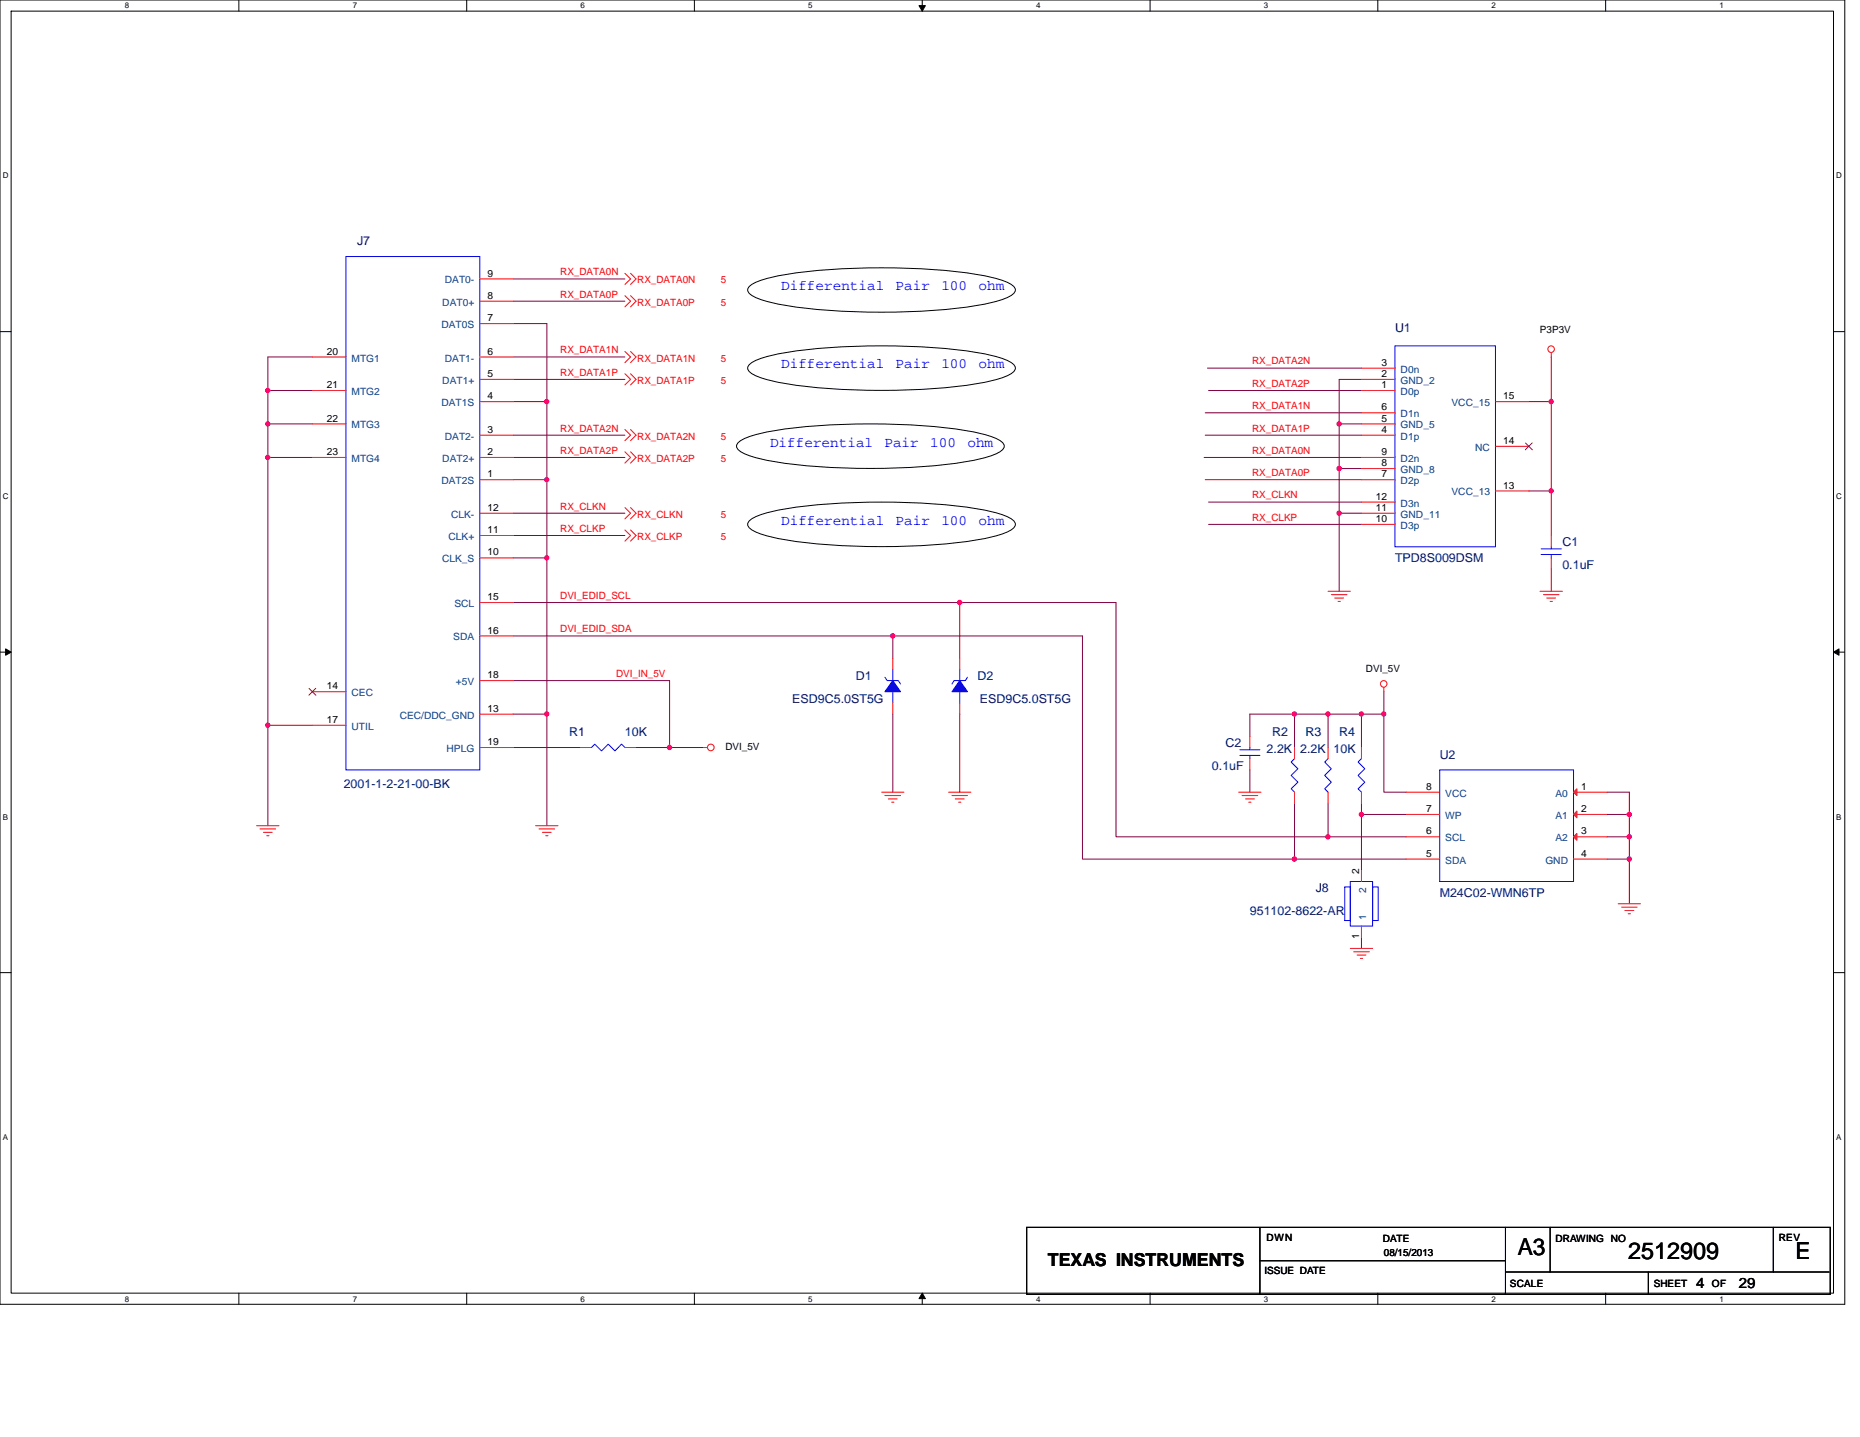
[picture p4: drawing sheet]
<svg xmlns="http://www.w3.org/2000/svg" width="279mm" height="216mm" viewBox="0 0 279 216" stroke-linecap="round" stroke-linejoin="round" font-family="sans-serif">
<path d="M0 0h277.1v196h-277.1zM1.7 1.7h273.7v192.6h-273.7z" fill="none" stroke="#000" stroke-width=".15"/>
<g fill="#fff">
<path d="M18.8 .2h.6v1.3h-.6z"/>
<path d="M18.8 194.5h.6v1.3h-.6z"/>
</g>
<path d="M35.9 0v1.7M35.9 194.3v1.7" fill="none" stroke="#000" stroke-width=".15"/>
<g fill="#fff">
<path d="M53 .2h.6v1.3h-.6z"/>
<path d="M53 194.5h.6v1.3h-.6z"/>
</g>
<path d="M70.1 0v1.7M70.1 194.3v1.7" fill="none" stroke="#000" stroke-width=".15"/>
<g fill="#fff">
<path d="M87.2 .2h.7v1.3h-.7z"/>
<path d="M87.2 194.5h.7v1.3h-.7z"/>
</g>
<path d="M104.3 0v1.7M104.3 194.3v1.7" fill="none" stroke="#000" stroke-width=".15"/>
<g fill="#fff">
<path d="M121.4 .2h.7v1.3h-.7z"/>
<path d="M121.4 194.5h.7v1.3h-.7z"/>
</g>
<path d="M138.5 0v1.7M138.5 194.3v1.7" fill="none" stroke="#000" stroke-width=".15"/>
<path d="M138 .8h1l-.5 .9zM138.5 194.3l.5 .8h-1z" fill="#000" stroke="#000" stroke-width=".15"/>
<g fill="#fff">
<path d="M155.6 .2h.7v1.3h-.7z"/>
<path d="M155.6 194.5h.7v1.3h-.7z"/>
</g>
<path d="M172.8 0v1.7M172.8 194.3v1.7" fill="none" stroke="#000" stroke-width=".15"/>
<g fill="#fff">
<path d="M189.9 .2h.6v1.3h-.6z"/>
<path d="M189.9 194.5h.6v1.3h-.6z"/>
</g>
<path d="M207 0v1.7M207 194.3v1.7" fill="none" stroke="#000" stroke-width=".15"/>
<g fill="#fff">
<path d="M224.1 .2h.6v1.3h-.6z"/>
<path d="M224.1 194.5h.6v1.3h-.6z"/>
</g>
<path d="M241.2 0v1.7M241.2 194.3v1.7" fill="none" stroke="#000" stroke-width=".15"/>
<g fill="#fff">
<path d="M258.3 .2h.7v1.3h-.7z"/>
<path d="M258.3 194.5h.7v1.3h-.7z"/>
<path d="M.4 25.7h.9v1.4h-.9z"/>
<path d="M275.8 25.7h.9v1.4h-.9z"/>
<path d="M.4 73.9h.9v1.3h-.9z"/>
<path d="M275.8 73.9h.9v1.3h-.9z"/>
</g>
<path d="M0 49.8h1.7M275.4 49.8h1.7" fill="none" stroke="#000" stroke-width=".15"/>
<g fill="#fff">
<path d="M.4 122h.8v1.4h-.8z"/>
<path d="M275.8 122h.8v1.4h-.8z"/>
</g>
<path d="M0 98h1.7M275.4 98h1.7" fill="none" stroke="#000" stroke-width=".15"/>
<path d="M.8 97.5l.9 .5-.9 .4zM275.4 98l.8-.5v.9z" fill="#000" stroke="#000" stroke-width=".15"/>
<g fill="#fff">
<path d="M.4 170.2h.8v1.3h-.8z"/>
<path d="M275.8 170.2h.8v1.3h-.8z"/>
</g>
<g fill="none" stroke="#000" stroke-width=".15">
<path d="M112.8 42.8a16.1 16.1 0 0 1 6.1-1.7 104.4 104.4 0 0 1 28.4 .2 14 14 0 0 1 4.8 1.5l.3 .4 .1 .4a2.23 2.23 0 0 1-1.8 1.3 48 48 0 0 1-11.9 1.8 93.7 93.7 0 0 1-22.6-1.2 9.8 9.8 0 0 1-3.4-1.2l-.4-.4-.1-.3 .1-.4zM112.8 54.6a16 16 0 0 1 6.1-1.8 104.1 104.1 0 0 1 28.4 .3 13.9 13.9 0 0 1 4.8 1.5l.3 .3 .1 .4a2.23 2.23 0 0 1-1.8 1.4 48 48 0 0 1-11.9 1.8 93.7 93.7 0 0 1-22.6-1.2 9.8 9.8 0 0 1-3.4-1.3l-.4-.3-.1-.4 .1-.4zM111.1 66.3a16 16 0 0 1 6.2-1.8 104.1 104.1 0 0 1 28.4 .3 13.9 13.9 0 0 1 4.7 1.5l.3 .4 .2 .3a2.23 2.23 0 0 1-1.8 1.4 48 48 0 0 1-12 1.8 93.7 93.7 0 0 1-22.6-1.2 9.8 9.8 0 0 1-3.4-1.2l-.3-.4-.2-.4 .2-.3zM112.8 78.1a16 16 0 0 1 6.1-1.8 104.1 104.1 0 0 1 28.4 .2 13.9 13.9 0 0 1 4.8 1.6l.3 .3 .1 .4a2.23 2.23 0 0 1-1.8 1.4 48 48 0 0 1-11.9 1.8 93.7 93.7 0 0 1-22.6-1.2 9.8 9.8 0 0 1-3.4-1.3l-.4-.4-.1-.3 .1-.4zM0 146.1h1.7M275.4 146.1h1.7M154.2 184.4h120.7v10.1h-120.7zM189.3 184.4v10.1M189.3 189.4h36.8M226.1 184.4v10.1M226.1 191.1h6.8M232.9 184.4v6.7h41.9"/>
<path d="M247.6 191.1v3.4M266.4 184.4v6.7"/>
</g>
<g fill="none" stroke="#800040" stroke-width=".15">
<path d="M40.2 58.7h6.7M40.2 58.7v5M46.9 53.6h-6.7v5.1M77.1 48.6h5v11.7M77.1 41.9h16.8M77.1 45.3h16.8M77.1 53.6h16.8M77.1 57h16.8M181.4 55.3h23.1M181.5 58.7h23M204.5 57h-3.3v6.7h3.3M233 53.6v6.7"/>
<path d="M40.2 68.7v40.3M40.2 63.7h6.7M40.2 63.7v5M40.2 68.7h6.7M77.1 60.3h5M77.1 72.1h5M77.1 65.4h16.8M77.1 68.7h16.8M77.1 77.1h16.8M82.1 60.3v11.8M82.1 72.1v11.7M180.9 68.7h23.6"/>
<path d="M181 62h23.5M181 65.4h23.5M181 72.1h23.5M181.5 75.4h23M181.5 78.8h23M201.2 63.7v6.7h3.3M201.2 70.4v6.7h3.3M201.2 77.1v11.7M229.7 60.3h3.3M229.7 73.8h3.3M233 73.8v6.7M233 60.3v13.5"/>
<path d="M77.1 90.5h67.1M77.1 83.8h5M77.1 95.5h57v3.4M77.1 80.5h16.8M82.1 83.8v23.5M134.1 95.5h28.5v33.6h31.9M144.2 90.5v8.4M144.2 90.5h23.4v35.2h31.9M233 85.5v3.3M40.2 109v15.1M40.2 109h6.7M77.1 102.3h23.5v10"/>
<path d="M77.1 107.3h5v16.8M77.1 112.3h10.1M95.5 112.3h5.1M100.6 112.3h5M134.1 107.3v11.7M144.2 107.3v11.7M187.7 115.7v3.3M194.5 107.3h5M194.5 107.3h-6.8v3.3M194.5 107.3v5M199.5 107.3h5M199.5 107.3v5"/>
<path d="M204.5 107.3v5M204.5 107.3h3.4M207.9 107.3v11.7h3.3M207.9 103.9v3.4M241.4 119h3.4v3.4M194.5 120.7v8.4M194.5 129.1h16.7M199.5 125.7h11.7M199.5 120.7v5M204.5 120.7v1.7M204.5 122.4v8.3M204.5 122.4h6.7"/>
<path d="M241.4 122.4h3.4M241.4 125.7h3.4M241.4 129.1h3.4v6.7M244.8 125.7v3.4M244.8 122.4v3.3M204.5 140.8v1.7"/>
</g>
<g fill="#f0f" stroke="#f0f" stroke-width=".15">
<circle cx="82.1" cy="60.3" r=".32"/>
<circle cx="82.1" cy="72.1" r=".32"/>
<circle cx="40.2" cy="63.7" r=".32"/>
<circle cx="40.2" cy="58.7" r=".32"/>
<circle cx="82.1" cy="107.3" r=".32"/>
<circle cx="82.1" cy="83.8" r=".32"/>
<circle cx="40.2" cy="109" r=".32"/>
<circle cx="40.2" cy="68.7" r=".32"/>
<circle cx="134.1" cy="95.5" r=".33"/>
<circle cx="100.6" cy="112.3" r=".33"/>
<circle cx="194.4" cy="129.1" r=".33"/>
<circle cx="199.5" cy="125.7" r=".32"/>
<circle cx="194.4" cy="107.3" r=".33"/>
<circle cx="244.7" cy="125.7" r=".33"/>
<circle cx="244.7" cy="129.1" r=".33"/>
<circle cx="207.9" cy="107.3" r=".32"/>
<circle cx="204.5" cy="122.4" r=".33"/>
<circle cx="199.5" cy="107.3" r=".32"/>
<circle cx="233" cy="73.7" r=".32"/>
<circle cx="233" cy="60.3" r=".32"/>
<circle cx="201.2" cy="63.7" r=".33"/>
<circle cx="201.2" cy="77.1" r=".33"/>
<circle cx="201.2" cy="70.4" r=".33"/>
<circle cx="204.5" cy="107.3" r=".33"/>
<circle cx="144.2" cy="90.5" r=".33"/>
<circle cx="244.7" cy="122.4" r=".33"/>
</g>
<g fill="none" stroke="#f00" stroke-width=".15">
<path d="M46.9 53.6h5.1M46.9 58.7h5.1M72.1 53.6h5M72.1 57h5M72.1 41.9h5M72.1 45.3h5M72.1 48.6h5M93.9 44.4l.8 .9-.8 .8M93.9 52.8l.8 .8-.8 .9M93.9 56.2l.8 .8-.8 .8M93.9 41.1l.8 .8-.8 .8M94.7 44.4l.8 .9-.8 .8"/>
<path d="M94.7 52.8l.8 .8-.8 .9M94.7 56.2l.8 .8-.8 .8M94.7 41.1l.8 .8-.8 .8M204.5 55.3h5M204.5 58.7h5M204.5 57h5M233 53v.6M46.9 63.7h5.1M46.9 68.7h5.1M72.1 68.7h5M72.1 72.1h5M72.1 65.4h5"/>
<path d="M72.1 60.3h5M72.1 77.1h5M93.9 64.5l.8 .9-.8 .8M93.9 67.9l.8 .8-.8 .9M93.9 76.3l.8 .8-.8 .9M93.9 79.6l.8 .9-.8 .8M94.7 64.5l.8 .9-.8 .8M94.7 67.9l.8 .8-.8 .9M94.7 76.3l.8 .8-.8 .9M94.7 79.6l.8 .9-.8 .8M204.5 62h5M204.5 63.7h5"/>
<path d="M204.5 65.4h5M204.5 68.7h5M204.5 70.4h5M204.5 72.1h5M204.5 75.4h5M204.5 77.1h5M204.5 78.8h5M224.6 60.3h5.1M224.6 73.8h5.1M224.6 67.1h5.1M72.1 90.5h5M72.1 95.5h5"/>
<path d="M72.1 80.5h5M72.1 83.8h5M134.1 98.9v1.7M144.2 98.9v1.7M199.5 88.8h3.3M200 89.3h2.3M200.5 89.9h1.3M201 90.4h.3M231.3 88.8h3.4M231.8 89.3h2.4M232.3 89.9h1.4M232.9 90.4h.3"/>
<path d="M233 80.5v1.6M233 83.8v1.7M46.9 109h5.1M46.9 103.9h5.1M72.1 102.3h5M72.1 112.3h5M72.1 107.3h5M87.2 112.3h1.6M93.9 112.3h1.6M105.6 112.3h.7M132.4 119h3.4M132.9 119.5h2.4"/>
<path d="M134.1 105.6v1.7M142.5 119h3.3M143 119.5h2.3M144.2 105.6v1.7M186.1 119h3.3M186.6 119.5h2.3M187.7 110.6v1.7M187.7 114v1.7M194.5 112.3v1.7M194.5 119v1.7M199.5 112.3v1.7M199.5 119v1.7"/>
<path d="M204.5 112.3v1.7M204.5 119v1.7M207.9 103.3v.6M211.2 119h5.1M236.4 119h5M38.5 124.1h3.4M39.1 124.5h2.3M39.6 125.1h1.3M40.1 125.6h.3M80.5 124.1h3.3M81 124.5h2.3M81.5 125.1h1.3"/>
<path d="M82 125.6h.3M133.4 120h1.4M133.9 120.5h.4M143.5 120h1.3M144 120.5h.3M187.1 120h1.3M187.6 120.5h.3M204.5 139.1v1.7M204.5 130.7v1.7M211.2 129.1h5.1M211.2 125.7h5.1M211.2 122.4h5.1"/>
<path d="M236.4 122.4h5M236.4 125.7h5M236.4 129.1h5M243.1 135.8h3.3M243.6 136.3h2.3M244.1 136.8h1.3M244.6 137.3h.3M202.8 142.5h3.4M203.3 143h2.4M203.9 143.5h1.3M204.3 144h.4"/>
<circle cx="233" cy="52.5" r=".49"/>
<circle cx="106.8" cy="112.3" r=".5"/>
<circle cx="207.9" cy="102.8" r=".49"/>
</g>
<g fill="none" stroke="#00f" stroke-width=".15">
<path d="M52 38.5h20.1v77.2h-20.1zM209.5 52h15.1v30.1h-15.1zM231.5 83.3h3M231.5 82.5h3M233 82.1v.4M233 83.3v.5M88.8 112.3l.5-.5 1.1 1 1-1 1 1 1-1 .5 .5M132.9 101.7l.4 .6h1.6l.4 .5M134.1 103.9v1.7M134.1 100.6v1.7M144.2 103.9v1.7M144.2 100.6v1.7"/>
<path d="M145.3 101.7l-.3 .6h-1.7l-.3 .5M186.2 113.5h3.1M186.2 112.6h3.1M187.7 112.3v.3M187.7 113.5v.5M194.5 114l-.5 .5 1 1-1 1 1 1-1 1 .5 .5M199.5 114l-.5 .5 1 1-1 1 1 1-1 1 .5 .5M204.5 114l-.5 .5 1 1-1 1 1 1-1 1 .5 .5M216.3 115.7h20.1v16.7h-20.1zM202 133.3h.8v5h-.8zM202.8 132.4h3.4v6.7h-3.4zM206.2 133.3h.8v5h-.8z"/>
</g>
<g fill="#00f" stroke="#00f" stroke-width=".15">
<path d="M144.2 102.3l1.1 1.6h-2.3z" fill-rule="evenodd"/>
<path d="M134.1 102.3l1.2 1.6h-2.4z" fill-rule="evenodd"/>
</g>
<path d="M229.2 66.5l1 1.1M230.2 66.5l-1.1 1.1M46.4 103.4l1.1 1.1M47.4 103.4l-1 1.1" fill="none" stroke="#804000" stroke-width=".15"/>
<g fill="#f00" stroke="#f00" stroke-width=".15">
<path d="M236.4 119l.5-.5v1z"/>
<path d="M236.4 122.4l.5-.5v1z"/>
<path d="M236.4 125.7l.5-.5v1z"/>
</g>
<g font-size="3.5">
<text x="228" y="188.6">A3</text>
<text x="244.6" y="189.2">2512909</text>
<text x="269.7" y="189.2">E</text>
</g>
<text font-size="2.7" x="157.4" y="190.2">TEXAS INSTRUMENTS</text>
<g font-size="2.2" fill="#00f">
<text x="117.3" y="43.6">Differential</text>
<text x="134.5" y="43.6">Pair</text>
<text x="141.4" y="43.6">100</text>
<text x="147" y="43.6">ohm</text>
<text x="117.3" y="55.4">Differential</text>
<text x="134.5" y="55.4">Pair</text>
<text x="141.4" y="55.4">100</text>
<text x="147" y="55.4">ohm</text>
<text x="115.7" y="67.1">Differential</text>
<text x="132.9" y="67.1">Pair</text>
<text x="139.7" y="67.1">100</text>
<text x="145.3" y="67.1">ohm</text>
<text x="117.3" y="78.8">Differential</text>
<text x="134.5" y="78.8">Pair</text>
<text x="141.4" y="78.8">100</text>
<text x="147" y="78.8">ohm</text>
</g>
<g font-size="2.2">
<text x="254.8" y="193.5">4</text>
<text x="261.2" y="193.5">29</text>
</g>
<g font-size="1.8" fill="#000080">
<text x="53.6" y="36.9">J7</text>
<text x="209.5" y="49.9">U1</text>
<text x="234.7" y="82.1">C1</text>
<text x="209.5" y="84.5">TPD8S009DSM</text>
<text x="234.7" y="85.5">0.1uF</text>
<text x="119" y="105.6">ESD9C5.0ST5G</text>
<text x="128.6" y="102.2">D1</text>
<text x="146.9" y="102.2">D2</text>
<text x="147.2" y="105.6">ESD9C5.0ST5G</text>
<text x="85.5" y="110.6">R1</text>
<text x="93.9" y="110.6">10K</text>
<text x="184.1" y="112.3">C2</text>
<text x="190.3" y="113.1">2.2K 2.2K 10K</text>
<text x="191.1" y="110.6">R2</text>
<text x="196.1" y="110.6">R3</text>
<text x="201.2" y="110.6">R4</text>
<text x="216.3" y="114">U2</text>
<text x="51.6" y="118.3">2001-1-2-21-00-BK</text>
<text x="182.1" y="115.6">0.1uF</text>
<text x="187.7" y="137.4">951102-8622-AR</text>
<text x="197.6" y="134.1">J8</text>
<text x="216.3" y="134.7">M24C02-WMN6TP</text>
</g>
<g font-size="1.5">
<text x="73.2" y="41.6">9</text>
<text x="73.2" y="44.9">8</text>
<text x="49.1" y="53.3">20</text>
<text x="73.2" y="48.3">7</text>
<text x="73.2" y="53.3">6</text>
<text x="231.3" y="50">P3P3V</text>
<text x="49.1" y="58.3">21</text>
<text x="73.2" y="60">4</text>
<text x="73.2" y="56.6">5</text>
<text x="207.5" y="54.9">3</text>
<text x="207.5" y="58.3">1</text>
<text x="207.5" y="56.6">2</text>
<text x="225.8" y="60">15</text>
<text x="49.1" y="63.3">22</text>
<text x="73.2" y="65">3</text>
<text x="207.5" y="61.7">6</text>
<text x="207.5" y="63.3">5</text>
<text x="207.5" y="65">4</text>
<text x="49.1" y="68.4">23</text>
<text x="73.2" y="71.7">1</text>
<text x="73.2" y="68.4">2</text>
<text x="207.5" y="68.4">9</text>
<text x="207.5" y="70">8</text>
<text x="207.5" y="71.7">7</text>
<text x="225.8" y="66.7">14</text>
<text x="73.2" y="76.8">12</text>
<text x="206.7" y="75.1">12</text>
<text x="206.7" y="76.8">11</text>
<text x="225.8" y="73.4">13</text>
<text x="73.2" y="80.1">11</text>
<text x="73.2" y="83.5">10</text>
<text x="206.7" y="78.4">10</text>
<text x="73.2" y="90.2">15</text>
<text x="73.2" y="95.2">16</text>
<text x="73.2" y="101.9">18</text>
<text x="205.2" y="100.9">DVI_5V</text>
<text x="49.1" y="103.6">14</text>
<text x="73.2" y="106.9">13</text>
<text x="49.1" y="108.6">17</text>
<text x="73.2" y="112">19</text>
<text x="109" y="112.7">DVI_5V</text>
<text x="214.2" y="118.7">8</text>
<text x="237.5" y="118.7">1</text>
<text x="214.2" y="125.4">6</text>
<text x="214.2" y="122">7</text>
<text x="237.5" y="122">2</text>
<text x="237.5" y="125.4">3</text>
<text x="204.2" y="131.3" transform="rotate(-90 204.2 131.3)">2</text>
<text x="214.2" y="128.7">5</text>
<text x="237.5" y="128.7">4</text>
<text x="204.2" y="141.1" transform="rotate(-90 204.2 141.1)">1</text>
<text x="189.9" y="191.5">ISSUE DATE</text>
<text x="190.3" y="186.4">DWN</text>
<text x="207.7" y="186.6">DATE</text>
<text x="207.9" y="188.8">08/15/2013</text>
<text x="233.7" y="186.6">DRAWING</text>
<text x="242" y="186.6">NO</text>
<text x="267.2" y="186.4">REV</text>
<text x="226.8" y="193.3">SCALE</text>
<text x="248.4" y="193.3">SHEET</text>
<text x="257.2" y="193.3">OF</text>
</g>
<g font-size="1.5" fill="#f00">
<text x="84.2" y="41.4">RX_DATA0N</text>
<text x="84.2" y="44.7">RX_DATA0P</text>
<text x="95.7" y="42.6">RX_DATA0N</text>
<text x="95.7" y="46">RX_DATA0P</text>
<text x="108.3" y="42.6">5</text>
<text x="108.3" y="46">5</text>
<text x="84.2" y="53.1">RX_DATA1N</text>
<text x="84.2" y="56.5">RX_DATA1P</text>
<text x="95.7" y="54.3">RX_DATA1N</text>
<text x="95.7" y="57.7">RX_DATA1P</text>
<text x="108.3" y="54.3">5</text>
<text x="108.3" y="57.7">5</text>
<text x="188.1" y="54.8">RX_DATA2N</text>
<text x="188.1" y="58.1">RX_DATA2P</text>
<text x="84.2" y="64.8">RX_DATA2N</text>
<text x="188.1" y="61.5">RX_DATA1N</text>
<text x="188.1" y="64.8">RX_DATA1P</text>
<text x="84.2" y="68.2">RX_DATA2P</text>
<text x="95.7" y="66.1">RX_DATA2N</text>
<text x="95.7" y="69.4">RX_DATA2P</text>
<text x="108.3" y="66.1">5</text>
<text x="108.3" y="69.4">5</text>
<text x="188.1" y="68.2">RX_DATA0N</text>
<text x="188.1" y="71.5">RX_DATA0P</text>
<text x="84.2" y="76.6">RX_CLKN</text>
<text x="95.7" y="77.8">RX_CLKN</text>
<text x="108.3" y="77.8">5</text>
<text x="188.1" y="74.9">RX_CLKN</text>
<text x="84.2" y="79.9">RX_CLKP</text>
<text x="95.7" y="81.2">RX_CLKP</text>
<text x="108.3" y="81.2">5</text>
<text x="188.1" y="78.2">RX_CLKP</text>
<text x="84.2" y="90">DVI_EDID_SCL</text>
<text x="84.2" y="95">DVI_EDID_SDA</text>
<text x="92.5" y="101.7">DVI_IN_5V</text>
</g>
<g font-size="1.5" fill="#004080">
<text x="66.4" y="45.9">DAT0+</text>
<text x="66.8" y="42.6">DAT0-</text>
<text x="66.3" y="49.3">DAT0S</text>
<text x="52.8" y="54.3">MTG1</text>
<text x="52.8" y="59.4">MTG2</text>
<text x="66.4" y="57.7">DAT1+</text>
<text x="66.8" y="54.3">DAT1-</text>
<text x="210.4" y="56">D0n</text>
<text x="210.4" y="59.4">D0p</text>
<text x="210.4" y="57.7">GND_2</text>
<text x="52.8" y="64.4">MTG3</text>
<text x="66.3" y="61">DAT1S</text>
<text x="210.4" y="62.7">D1n</text>
<text x="210.4" y="64.4">GND_5</text>
<text x="218" y="61">VCC_15</text>
<text x="52.8" y="69.4">MTG4</text>
<text x="66.4" y="69.4">DAT2+</text>
<text x="66.8" y="66.1">DAT2-</text>
<text x="210.4" y="66.1">D1p</text>
<text x="210.4" y="69.4">D2n</text>
<text x="210.4" y="71.1">GND_8</text>
<text x="221.6" y="67.7">NC</text>
<text x="66.3" y="72.7">DAT2S</text>
<text x="67.8" y="77.8">CLK-</text>
<text x="210.4" y="72.7">D2p</text>
<text x="210.4" y="76.1">D3n</text>
<text x="210.4" y="77.8">GND_11</text>
<text x="218" y="74.4">VCC_13</text>
<text x="67.4" y="81.1">CLK+</text>
<text x="210.4" y="79.5">D3p</text>
<text x="66.4" y="84.5">CLK_S</text>
<text x="68.3" y="91.2">SCL</text>
<text x="68.1" y="96.2">SDA</text>
<text x="52.8" y="104.6">CEC</text>
<text x="60" y="108">CEC/DDC_GND</text>
<text x="68.5" y="102.9">+5V</text>
<text x="52.8" y="109.6">UTIL</text>
<text x="67.1" y="113">HPLG</text>
<text x="217.1" y="119.7">VCC</text>
<text x="233.7" y="119.7">A0</text>
<text x="217.1" y="123">WP</text>
<text x="233.7" y="123">A1</text>
<text x="217.1" y="129.8">SDA</text>
<text x="217.1" y="126.4">SCL</text>
<text x="232.1" y="129.8">GND</text>
<text x="233.7" y="126.4">A2</text>
<text x="205.2" y="134.1" transform="rotate(-90 205.2 134.1)">2</text>
<text x="205.2" y="138.3" transform="rotate(-90 205.2 138.3)">1</text>
</g>
<g font-size="1.2">
<text x="18.8" y="1.3">8</text>
<text x="53" y="1.3">7</text>
<text x="87.2" y="1.3">6</text>
<text x="121.4" y="1.3">5</text>
<text x="155.6" y="1.3">4</text>
<text x="189.9" y="1.3">3</text>
<text x="224.1" y="1.3">2</text>
<text x="258.3" y="1.3">1</text>
<text x=".4" y="26.8">D</text>
<text x="275.8" y="26.8">D</text>
<text x=".4" y="75">C</text>
<text x="275.8" y="75">C</text>
<text x=".4" y="123.1">B</text>
<text x="275.8" y="123.1">B</text>
<text x=".4" y="171.3">A</text>
<text x="275.8" y="171.3">A</text>
<text x="18.8" y="195.6">8</text>
<text x="53" y="195.6">7</text>
<text x="87.2" y="195.6">6</text>
<text x="121.4" y="195.6">5</text>
<text x="155.6" y="195.6">4</text>
<text x="189.9" y="195.6">3</text>
<text x="224.1" y="195.6">2</text>
<text x="258.3" y="195.6">1</text>
</g>
</svg>
